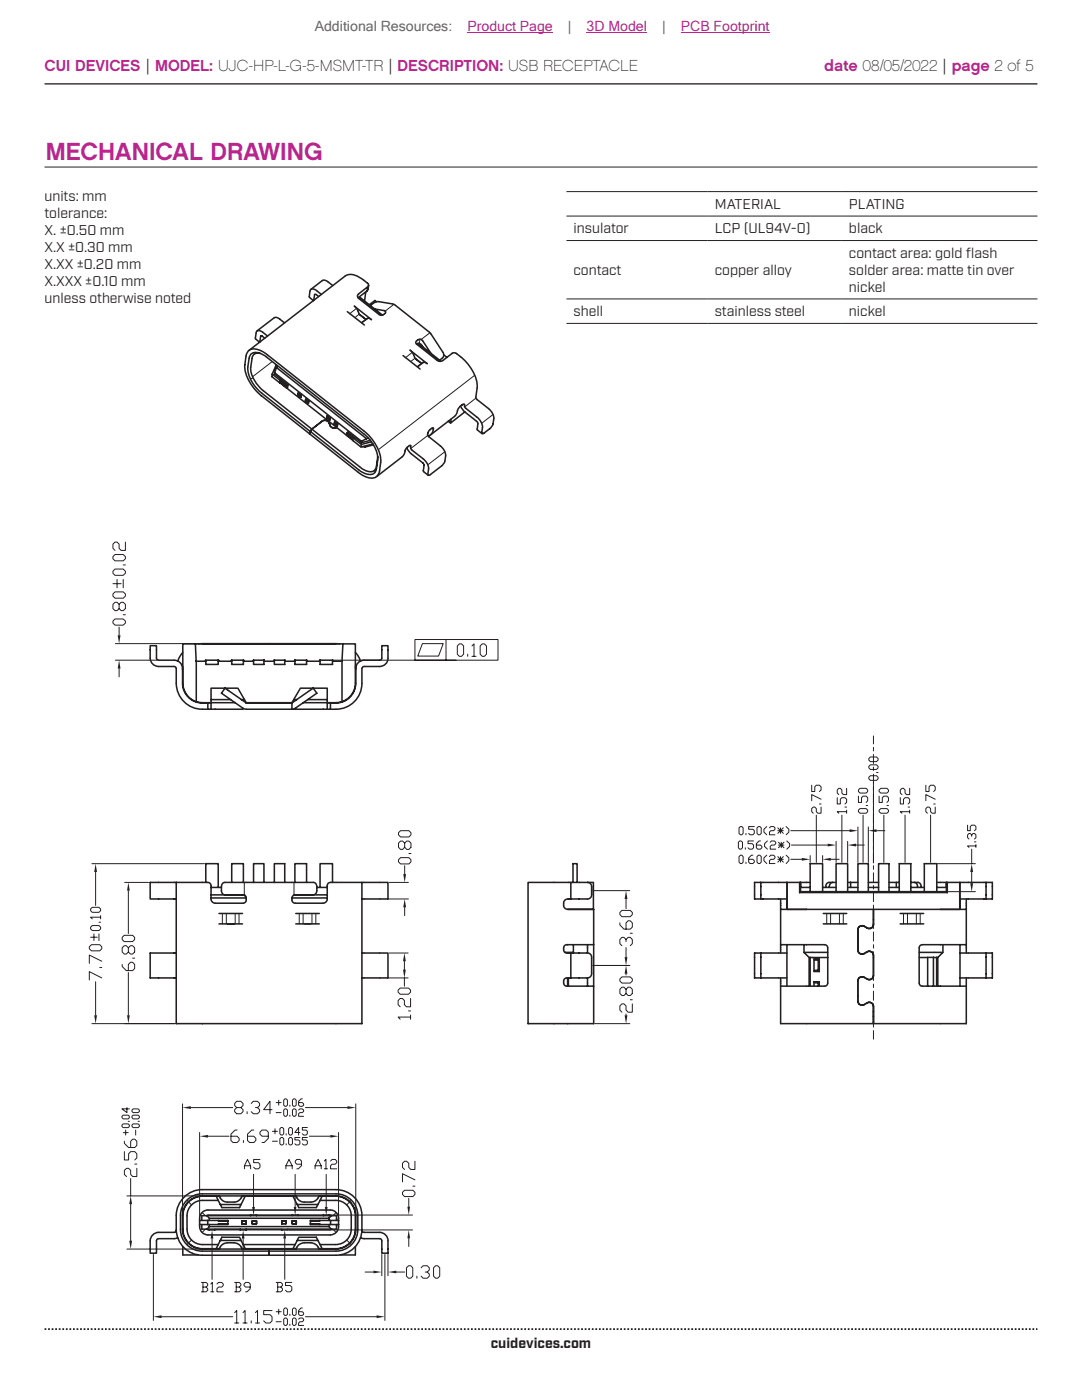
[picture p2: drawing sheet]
<svg xmlns="http://www.w3.org/2000/svg" width="216mm" height="279mm" viewBox="0 0 216 279" stroke-linecap="round" stroke-linejoin="round" font-family="sans-serif">
<path d="M8.9 16.7h198.1" fill="none" stroke="#231f20" stroke-width=".26"/>
<path d="M8.9 265.3h198.1" fill="none" stroke="#231f20" stroke-width=".35" stroke-dasharray=".4 .4 .4 .4 .4 .4" stroke-dashoffset=".7" stroke-linecap="butt"/>
<path d="M36.4 220.3v22M38.1 221h8.3M60.9 221h8.4M71 220.3v22" fill="none" stroke="#231f20" stroke-width=".2"/>
<g fill="#231f20">
<path d="M36.4 221l1.7-.2v.5z"/>
<path d="M69.3 220.8l1.7 .2-1.7 .3z"/>
</g>
<g fill="none" stroke="#231f20" stroke-width=".2">
<path d="M55.6 219.6v1M56.8 219.3h.3l.3 .3v1l-.3 .2h-.3l-.2-.2v-1zM58.6 219.3h.2l.3 .3v1l-.3 .2h-.2l-.2-.2v-1zM60.3 219.3h-.2l-.5 .5v.8l.2 .2h.5l.3-.2v-.3l-.3-.3h-.7M25.3 238.7h14.8M26.1 235.2v3.5M47.2 221l-.4-.4v-.4l.4-.4h.9l.4 .4v.4l-.4 .4h-.9l-.4 .5v.4l.4 .4h.9l.4-.4v-.4l-.4-.5M49.3 221.9v.4M50.1 220.2l.4-.4h.9l.4 .4v.4l-.4 .4h-.4M51.4 221l.4 .5v.4l-.4 .4h-.9l-.4-.4M54.3 221.5h-1.7l1.3-1.7v2.5M55.1 220h1"/>
<path d="M55.1 222h1M56.6 221.5l.2-.2h.3l.3 .2v1l-.3 .3h-.3l-.2-.3zM57.8 220.6v.2M57.8 222.5v.3M58.6 221.3h.2l.3 .2v1l-.3 .3h-.2l-.2-.3v-1zM59.6 221.5l.2-.2h.5l.3 .2v.3l-.3 .2h-.5l-.2 .3v.5h1M25.3 249.3h14.9M26.1 240.3v7.3"/>
</g>
<g fill="#231f20">
<path d="M25.8 247.6h.6l-.3 1.7z"/>
<path d="M26.1 238.7l.3 1.6h-.6z"/>
</g>
<g fill="none" stroke="#231f20" stroke-width=".2">
<path d="M118.3 177.7h7.4M124.9 179.4v1.9M118.3 192.7h7.4M124.9 189.1v1.9M24.3 224.5l.3-.2h1l.2 .2v.3l-.2 .2h-1l-.3-.2zM24.3 222.8l.3-.2h1l.2 .2v.2l-.2 .3h-1l-.3-.3zM24.6 226h1M24.8 229.8v1.7h.9v-1.2l.4-.5h.8l.4 .5v.8l-.4 .4M24.8 227.8v.4l.9 .8h1.2l.4-.4v-.8l-.4-.5h-.4l-.4 .5v1.2M25.1 225.5v1M25.3 221v1l-1-.7h1.5M25.6 223.8h.2"/>
<path d="M26.3 222.8l.3-.2h1l.2 .2v.2l-.2 .3h-1l-.3-.3zM26.6 224.3h1l.2 .2v.3l-.2 .2h-1l-.3-.2v-.3zM26.6 221.3h1l.2 .3v.2l-.2 .2h-1l-.3-.2v-.2zM26.9 232.3h.4M27.1 225.5v1M27.3 233.2v1.6h-.8l-.4-.4v-.8l-.4-.4h-.4l-.5 .4v.8l.5 .4M27.6 223.8h.2"/>
</g>
<g fill="#231f20">
<path d="M124.9 177.7l.3 1.7h-.6z"/>
<path d="M124.6 191h.6l-.3 1.7z"/>
</g>
<path d="M118.3 192.7h7.4M123.7 184.2v.4l.8 .8h1.3l.4-.4v-.8l-.4-.4h-.5l-.4 .4v1.2M124.1 181.7h1.7l.4 .4v.4l-.4 .4h-1.7l-.4-.4v-.4zM124.9 187.9v-.4l-.4-.4h-.4l-.4 .4v.8l.4 .4M124.9 187.5l.4-.4h.5l.4 .4v.8l-.4 .4M124.9 194.3v.3M125.8 186.3h.4M118.7 204.3h7M124.9 202.4v.2" fill="none" stroke="#231f20" stroke-width=".2"/>
<g fill="#231f20">
<path d="M124.9 192.7l.3 1.6h-.6z"/>
<path d="M124.6 202.6h.6l-.3 1.7z"/>
</g>
<path d="M24.9 176.1h4.7M25.6 177.7v8.6M25.6 194.1v8.5M124.1 195h1.7l.4 .4v.4l-.4 .4h-1.7l-.4-.4v-.4zM124.9 197.4l.4-.4h.5l.4 .4v.9l-.4 .4h-.5l-.4-.4v-.9l-.4-.4h-.4l-.4 .4v.9l.4 .4h.4l.4-.4M125.8 199.5h.4M24.9 204.3h10M126.2 200.3v1.7h-.9l-.4-.4v-.8l-.4-.5h-.4l-.4 .5v.8l.4 .4" fill="none" stroke="#231f20" stroke-width=".2"/>
<g fill="#231f20">
<path d="M25.4 202.6h.5l-.3 1.7z"/>
<path d="M25.6 176.1l.3 1.6h-.5z"/>
</g>
<path d="M24.4 192.5v.4l.8 .8h1.3l.4-.4v-.8l-.4-.5h-.5l-.4 .5v1.2M24.8 186.7h1.7l.4 .4v.4l-.4 .4h-1.7l-.4-.4v-.4zM25.6 189.1l.4-.4h.5l.4 .4v.9l-.4 .4h-.5l-.4-.4v-.9l-.4-.4h-.4l-.4 .4v.9l.4 .4h.4l.4-.4M26.5 191.2h.4M30.6 250.4v13.1M76.8 250.4v13.1M32.2 262.8h14.2M60.9 262.8h14.2" fill="none" stroke="#231f20" stroke-width=".2"/>
<g fill="#231f20">
<path d="M30.6 262.8l1.6-.3v.6z"/>
<path d="M75.1 262.5l1.7 .3-1.7 .3z"/>
</g>
<g fill="none" stroke="#231f20" stroke-width=".2">
<path d="M39.8 226v16.9M41.5 226.8h4.2M61.7 226.8h4.2M67.6 226v16.9M46.8 262l.4-.4v2.4M46.8 264h.8M48.5 262l.4-.4v2.4M48.5 264h.8M50.1 263.6v.4M51 262l.4-.4v2.4M51 264h.8M54.3 261.6h-1.7v.8h1.3l.4 .4v.8l-.4 .4h-.8l-.5-.4"/>
<path d="M55.1 261.8h1M55.1 263.8h1M55.6 261.3v1M56.8 261h.3l.3 .3v1l-.3 .2h-.3l-.2-.2v-1zM56.8 263h.3l.3 .3v1l-.3 .2h-.3l-.2-.2v-1zM57.8 262.3v.2M57.8 264.3v.2M58.6 261h.2l.3 .3v1l-.3 .2h-.2l-.2-.2v-1zM58.6 263h.2l.3 .3v1l-.3 .2h-.2l-.2-.2v-1zM59.6 263.3l.2-.3h.5l.3 .3v.2l-.3 .3h-.5l-.2 .2v.5h1M60.3 261h-.2l-.5 .6v.7l.2 .2h.5l.3-.2v-.3l-.3-.2h-.7"/>
</g>
<g fill="#231f20">
<path d="M39.8 226.8l1.7-.3v.5z"/>
<path d="M65.9 226.5l1.7 .3-1.7 .2z"/>
</g>
<g fill="none" stroke="#231f20" stroke-width=".2">
<path d="M18.3 172.4h22.5M19.1 174v6.7M19.1 195.9v6.7M18.3 204.3h16.6M47.3 225.5h-.4l-.8 .8v1.3l.4 .4h.8l.4-.4v-.4l-.4-.4h-1.2M48.6 227.6v.4M50.6 225.5h-.4l-.8 .8v1.3l.4 .4h.8l.5-.4v-.4l-.5-.4h-1.2M53.5 226.8h-1.2l-.4-.5v-.4l.4-.4h.8l.4 .4v1.3l-.8 .8h-.4M54.4 225.8h1M54.4 227.8h1M54.9 225.3v1M56.1 225h.3l.2 .3v1l-.2 .2h-.3l-.3-.2v-1z"/>
<path d="M56.1 227h.3l.2 .3v1l-.2 .2h-.3l-.3-.2v-1zM57.1 226.3v.2M57.1 228.3v.2M57.8 225h.3l.3 .3v1l-.3 .2h-.3l-.2-.2v-1zM57.8 227h.3l.3 .3v1l-.3 .2h-.3l-.2-.2v-1zM59.8 226h-1l.8-1v1.5M59.8 227h-1v.5h.8l.2 .3v.5l-.2 .2h-.5l-.3-.2M61.3 225h-1v.5h.8l.2 .3v.5l-.2 .2h-.5l-.3-.2M61.3 227h-1v.5h.8l.2 .3v.5l-.2 .2h-.5l-.3-.2"/>
</g>
<g fill="#231f20">
<path d="M18.8 202.6h.6l-.3 1.7z"/>
<path d="M19.1 172.4l.3 1.6h-.6z"/>
</g>
<g fill="none" stroke="#231f20" stroke-width=".2">
<path d="M66.3 131.8h24.7M82.8 127.6h16.6v4.2h-16.6zM84.3 128.5h4.1l-.9 2.4h-4.1zM89 127.6v4.2M91.3 128.9l.4-.4h.4l.4 .4v1.7l-.4 .4h-.4l-.4-.4zM93.3 130.6v.4M94.2 128.9l.4-.4v2.5M94.2 131h.8M96.2 128.5h.5l.4 .4v1.7l-.4 .4h-.5l-.4-.4v-1.7zM174.3 146.9v1.6M174.3 149.2v.7M174.3 150.6v1.8"/>
<path d="M174.3 153.1v.7M174.3 154.5v1.8M174.3 157v.7M174.3 158.5v1.8M157.8 171.5h2.2M161.7 170.8v1.3M164.1 170.8v1.3M165.8 171.5h1.6M174.3 161v.7M174.3 162.4v1.8M174.3 164.9v.7M174.3 166.3v1.8"/>
<path d="M174.3 168.9v.6M174.3 170.3v1.8M174.3 172.8v.7M174.3 174.2v1.8M174.3 176.7v.7M174.3 178.1v1.8M17.8 188.9l.5-.4h1.6l.4 .4v.5l-.4 .4h-1.6l-.5-.4zM18.1 185l.3-.3h1.3l.4 .3v.4l-.4 .3h-1.3l-.3-.3zM18.1 187h1.3M18.4 181.1h1.3l.4 .3v.3l-.4 .4h-1.3l-.3-.4v-.3zM18.7 186.4v1.3M19.7 186.4v1.3"/>
<path d="M19.7 184h.4M19.9 193.1h.4M20.1 183h-2l.3 .4M20.1 182.7v.7M20.3 195.2l-2.5-1.3v1.7M20.3 191.8l-2.5-1.2v1.7M174.3 180.6v.8M174.3 182v1.9M174.3 184.6v.7M174.3 186v1.8M174.3 188.5v.7M174.3 189.9v1.9"/>
<path d="M174.3 192.5v.7M174.3 193.9v1.8M174.3 196.4v.7M174.3 197.8v1.8M174.3 200.3v.7M174.3 201.8v1.8M174.3 204.3v.7M174.3 205.7v1.7"/>
</g>
<g fill="#231f20">
<path d="M164.1 171.5l1.7-.3v.6z"/>
<path d="M160 171.2l1.7 .3-1.7 .3z"/>
</g>
<g fill="none" stroke="#231f20" stroke-width=".2">
<path d="M147.7 170.7h.3l.3 .3v1.1l-.3 .2h-.3l-.2-.2v-1.1zM148.8 172.1v.2M150.2 170.7h-.3l-.5 .5v.9l.3 .2h.5l.3-.2v-.3l-.3-.3h-.8M151.3 170.7h.3l.3 .3v1.1l-.3 .2h-.3l-.2-.2v-1.1zM153 170.7l-.6 .5v.6l.6 .5M153.5 171l.3-.3h.6l.2 .3v.2l-.2 .3h-.6l-.3 .3v.5h1.1M155.2 171.5h1.1M155.2 171l1.1 1.1M155.7 171v1.1M156.3 171l-1.1 1.1M156.9 170.7l.5 .5v.6l-.5 .5M157.9 168.6h7.3"/>
<path d="M166.8 167.9v4.2M169.1 167.9v4.2M170.8 168.6h1.7"/>
</g>
<g fill="#231f20">
<path d="M169.1 168.6l1.7-.2v.5z"/>
<path d="M165.2 168.4l1.6 .2-1.6 .3z"/>
</g>
<g fill="none" stroke="#231f20" stroke-width=".2">
<path d="M147.3 168.1l.3-.3h.3l.3 .3v1.1l-.3 .3h-.3l-.3-.3zM148.7 169.2v.3M150.4 167.8h-1.1v.6h.8l.3 .2v.6l-.3 .3h-.6l-.2-.3M151.7 167.8h-.2l-.6 .6v.8l.3 .3h.5l.3-.3v-.3l-.3-.3h-.8M153.1 167.8l-.5 .6v.5l.5 .6M153.7 168.1l.2-.3h.6l.3 .3v.3l-.3 .2h-.6l-.2 .3v.6h1.1M155.3 168.6h1.1M155.3 168.1l1.1 1.1M155.9 168.1v1.1M156.4 168.1l-1.1 1.1M157 167.8l.6 .6v.5l-.6 .6M187.2 177.9h7.4"/>
<path d="M187.2 172.4h7.4M193.9 169.5v2.9M193.9 174v2.3"/>
</g>
<g fill="#231f20">
<path d="M193.6 176.3h.6l-.3 1.6z"/>
<path d="M193.9 172.4l.3 1.6h-.6z"/>
</g>
<path d="M23 131.8h8.4M23 128.5h17.1M23.8 125.1v1.7M23.8 133.4v1.7M193.1 164.7v1.1h.5v-.8l.3-.3h.6l.2 .3v.5l-.2 .3M193.9 166.9v-.3l-.3-.3h-.2l-.3 .3v.6l.3 .2M193.9 166.6l.3-.3h.3l.2 .3v.6l-.2 .2M194.5 168h.2M194.7 168.8h-1.6l.3 .3M194.7 168.5v.6" fill="none" stroke="#231f20" stroke-width=".2"/>
<g fill="#231f20">
<path d="M23.8 131.8l.2 1.6h-.5z"/>
<path d="M23.5 126.8h.5l-.2 1.7z"/>
</g>
<path d="M22.5 116.5h1.7M22.9 118.1h1.7l.4 .4v.5l-.4 .4h-1.7l-.4-.4v-.5zM22.9 113.6h1.7l.4 .4v.4l-.4 .4h-1.7l-.4-.4v-.4zM22.9 110.7h1.7l.4 .4v.4l-.4 .4h-1.7l-.4-.4v-.4zM23.4 115.6v1.7M24.6 115.6v1.7M24.6 112.7h.4M25 108.2v1.6h-.8l-.4-.4v-.8l-.4-.4h-.5l-.4 .4v.8l.4 .4M22.5 123.9l.4-.4h1.7l.4 .4v.5l-.4 .4h-1.7l-.4-.4zM23.8 120.6l.4-.4h.4l.4 .4v.9l-.4 .4h-.4l-.4-.4v-.9l-.4-.4h-.5l-.4 .4v.9l.4 .4h.5l.4-.4M24.6 122.7h.4" fill="none" stroke="#231f20" stroke-width=".2"/>
<path d="M42.3 245.5l.3 1.7h-.6z" fill="#231f20"/>
<path d="M40.2 255.9h.9l.3 .3v.4l-.3 .3M40.5 256.9h.6l.3 .3v.3l-.3 .3h-.9M40.5 255.9v1.9M42.1 256.2l.3-.3v1.9M42.1 257.8h.6M42.3 247.2v8.1M43.3 256.2l.3-.3h.6l.3 .3v.4l-.3 .3h-.6l-.3 .3v.6h1.2" fill="none" stroke="#231f20" stroke-width=".2"/>
<path d="M48.5 245.5l.3 1.7h-.6z" fill="#231f20"/>
<path d="M46.8 255.9h.9l.4 .3v.4l-.4 .3M47.1 256.9h.6l.4 .3v.3l-.4 .3h-.9M47.1 255.9v1.9M48.5 247.2v8.1M49.9 256.9h-.9l-.3-.3v-.4l.3-.3h.6l.3 .3v1l-.6 .6h-.3" fill="none" stroke="#231f20" stroke-width=".2"/>
<path d="M56.8 245.5l.3 1.7h-.6z" fill="#231f20"/>
<path d="M55.1 255.9h.9l.4 .3v.4l-.4 .3M55.4 256.9h.6l.4 .3v.3l-.4 .3h-.9M55.4 255.9v1.9M56.8 247.2v8.1M58.2 255.9h-1.2v.7h.9l.3 .3v.6l-.3 .3h-.6l-.3-.3" fill="none" stroke="#231f20" stroke-width=".2"/>
<path d="M50.3 240.9h.6l-.3 1.6z" fill="#231f20"/>
<path d="M48.8 233.3v-.6l.6-1.3 .6 1.3v.6M48.8 232.7h1.2M50.6 234.4v6.5M51.9 231.4h-1.3v.6h1l.3 .3v.7l-.3 .3h-.6l-.4-.3" fill="none" stroke="#231f20" stroke-width=".2"/>
<path d="M58.6 240.9h.5l-.2 1.6z" fill="#231f20"/>
<path d="M57 233.3v-.6l.7-1.3 .6 1.3v.6M57 232.7h1.3M58.9 234.4v6.5M60.1 232.3h-.9l-.3-.3v-.3l.3-.3h.6l.3 .3v1l-.6 .6h-.3" fill="none" stroke="#231f20" stroke-width=".2"/>
<path d="M64.8 240.9h.6l-.3 1.6z" fill="#231f20"/>
<path d="M157.8 165.8h11.7M171.2 165v7.1M173.3 165v7.1M174.9 165.8h1.7M62.9 233.3v-.6l.6-1.3 .6 1.3v.6M62.9 232.7h1.2M64.7 231.7l.3-.3v1.9M64.7 233.3h.6M65.1 234.4v6.5M66 231.7l.3-.3h.6l.3 .3v.3l-.3 .3h-.6l-.3 .4v.6h1.2" fill="none" stroke="#231f20" stroke-width=".2"/>
<g fill="#231f20">
<path d="M173.3 165.8l1.6-.3v.6z"/>
<path d="M169.5 165.5l1.7 .3-1.7 .3z"/>
</g>
<g fill="none" stroke="#231f20" stroke-width=".2">
<path d="M50.5 75.4l-.5 .2M54.3 72.2l-3.9 3M71.1 61.5l-1.4 1.1M71.7 62.7l-.9 .7M73 63.7l-.9 .7M73.5 63.5l-1.3 1M78.6 60.7l-1.7 1.4M82.3 70.3l-1.4 1.1M82.8 71.5l-.9 .7M83.8 67.7l-.1 .8M84.1 72.5l-.9 .7M84.6 72.3l-1.3 1"/>
<path d="M85.8 66.4l-1.7 1.3M94.7 74.9l-19.2 14.8M95 79.4l-2.3 1.8M74.8 93.8v.5M85.4 86.9l-3.4 2.6M88.8 90.2l-3.4 2.6M98.4 82.7l-2.3 1.8M162 156.7v1.3h.6v-1l.3-.3h.6l.3 .3v.7l-.3 .3M163.8 159.5l-1.8-.9v1.2M167.1 159.2v1.3h.6v-1l.3-.3h.6l.3 .3v.6l-.3 .4M168.9 157.3v1.3h-.6l-.3-.3v-.6l-.3-.4h-.3l-.3 .4v.6l.3 .3M171.3 158.9v1.2h.6v-.9l.3-.3h.6l.3 .3v.6l-.3 .3"/>
<path d="M171.6 157.3h1.2l.3 .4v.3l-.3 .3h-1.2l-.3-.3v-.3zM173.7 154.8h1.2l.3 .3v.3l-.3 .3h-1.2l-.3-.3v-.3zM173.7 152.6h1.2l.3 .3v.4l-.3 .3h-1.2l-.3-.3v-.4zM173.7 151.1h1.2l.3 .3v.3l-.3 .3h-1.2l-.3-.3v-.3zM174.3 156.1v16.1M174.9 154.2h.3M175.4 157.7l.3-.4h1.3l.3 .4v.3l-.3 .3h-1.3l-.3-.3zM175.4 158.9v1.2h.7v-.9l.3-.3h.6l.3 .3v.6l-.3 .3M179.6 159.2v1.3h.7v-1l.3-.3h.6l.3 .3v.6l-.3 .4M181.5 157.3v1.3h-.6l-.3-.3v-.6l-.3-.4h-.3l-.4 .4v.6l.4 .3M184.7 156.7v1.3h.7v-1l.3-.3h.6l.3 .3v.7l-.3 .3M186.6 159.5l-1.9-.9v1.2"/>
<path d="M48.7 176.1v2.5M58.7 176.1v2.5M77.7 179.4h3.8M77.7 176.1h3.8M80.7 172.8v1.6M147.5 165.2l.2-.2h.3l.3 .2v1.1l-.3 .3h-.3l-.2-.3zM148.8 166.3v.3M150.5 165h-1.1v.5h.8l.3 .3v.5l-.3 .3h-.5l-.3-.3M151.1 165.2l.2-.2h.3l.3 .2v1.1l-.3 .3h-.3l-.2-.3zM153 165l-.6 .5v.6l.6 .5M153.5 165.2l.3-.2h.6l.2 .2v.3l-.2 .3h-.6l-.3 .3v.5h1.1M155.2 165.8h1.1"/>
<path d="M155.2 165.2l1.1 1.1M155.7 165.2v1.1M156.3 165.2l-1.1 1.1M156.9 165l.5 .5v.6l-.5 .5M162.9 162.7v9.4M163.5 160.5h.3M163.8 161.1v1.2h-.6l-.3-.3v-.6l-.3-.3h-.3l-.3 .3v.6l.3 .3M168 162.7v9.4M168.6 161.1h.3M168.9 162h-1.8l.3 .3M168.9 161.7v.6M171.3 161.7l.3-.3h1.2l.3 .3v.3l-.3 .3h-1.2l-.3-.3z"/>
<path d="M172.2 162.7v9.4M172.8 160.8h.3M175.4 161.7l.3-.3h1.3l.3 .3v.3l-.3 .3h-1.3l-.3-.3zM176.4 162.7v9.4M177 160.8h.3M180.6 162.7v9.4M181.2 161.1h.3M181.5 162h-1.9l.4 .3M181.5 161.7v.6M185.7 162.7v9.4M186.3 160.5h.3M186.6 161.1v1.2h-.6l-.3-.3v-.6l-.3-.3h-.4l-.3 .3v.6l.3 .3"/>
<path d="M44.4 182.3v2.1M45.2 182.3v2.1M46.9 182.3v2.1M47.7 182.3v2.1M59.7 182.3v2.1M60.5 182.3v2.1M62.2 182.3v2.1M63 182.3v2.1M80.7 181.1v1.6M165 182.3v2.1M165.7 182.3v2.1M167.5 182.3v2.1"/>
<path d="M168.3 182.3v2.1M171.2 198.9h.1M180.3 182.3v2.1M181.1 182.3v2.1M182.8 182.3v2.1M183.6 182.3v2.1M37.3 239.5l.3 .3M37.6 239.9l.6 .6M69.8 239.9l-.6 .6M70.1 239.5l-.3 .3M37.6 248.1l-.3 .3M38.2 247.5l-.6 .5"/>
<path d="M40.3 242l.7 .6M41 245.3l-.7 .7M66.4 245.3l.7 .7M67.1 242l-.7 .6M69.2 247.5l.6 .5M69.8 248.1l.3 .3"/>
</g>
<g fill="none" stroke="#231f20" stroke-width=".31">
<path d="M63.6 59.2l-.8-.5-.2 1.2M64.1 58.8a2.09 2.09 0 0 0-2.1-1l-.3 1.4 .8 .8M66.4 57l-1.1-.9-.9-.2-2.3 1.8M73 58.3l-.3 1.8M73.3 58l-1.8 1.4M73.4 57.2l-1.8 1.5a.53 .53 0 0 0 0 .9l4 3.2a.78 .78 0 0 0 .9 0 .78 .78 0 0 0 .4-.7l-2.1-.4M73.4 57.2a.41 .41 0 0 0-.1-.7l-1.2-.9a2.98 2.98 0 0 0-3.2-.5l-19.2 14.8M73.4 57.2l-.1 .8M73.6 57l-.3 1M51.9 70.5a1.19 1.19 0 0 0-1.6 1.1 5.8 5.8 0 0 0 2.2 6.4l19.4 15.3a2.9 2.9 0 0 0 2.6 .7 3.7 3.7 0 0 0 .9-2.9M52.8 67.5l-.5-.4-.3-.1-.1 1.2M53.4 67.1a2.75 2.75 0 0 0-1.9-1.1l-.3 .1-.1 .3-.1 1.2 .8 .7"/>
<path d="M54.3 74.7l-.1 .5 1.7 1.1M54.8 74.4l17.3 13.7M55.1 72.8l-.8 1.9 1.6 1.2M55.2 73.3l-.4 1.4 2.7 2.1M55.2 73.3l17.9 14.2M55.3 73l-.1 .3M55.8 76.4l1.4 1 .2-.1 .1-.5M55.9 76.4l14.6 11.5M55.9 75.9l.1-.1-.1 .2M55.9 75.9v.1M55.9 76l1.3 1M56 75.8l1.3 1.1"/>
<path d="M56.8 64.4l-1.2-.9-.8-.1-3.5 2.6M57.2 77v.4M57.3 76.9l-.1 .1M57.5 76.8l-.2 .1M59.5 78.5l-.1 .3 .7 .5M59.5 78.5l.6 .5v.3M69.3 62.2l3.4 2.7M70.7 61.1l3.4 2.7-.2-.1a.69 .69 0 0 0-.9 0l-.2-.1a2.14 2.14 0 0 1-1.4-1.5zM73.9 61l.8-.6 .6-.2 3.1 .5 .4 .1 6.9 5.5 2.7 4a.87 .87 0 0 1-.1 1.1l-.6 .5M75.1 60.2l-.3-.2-1.1 .8M76.3 62.9l-4.4-3.5h-.3l4.5 3.5M80.4 71l3.4 2.7"/>
<path d="M81.8 69.9l3.4 2.7a.98 .98 0 0 0-1.1-.2l-1.2-.9-.6-1.2zM83.2 68.7l-.2-.1a.74 .74 0 0 1 .5-.8 .74 .74 0 0 1 .8 .2l1.7 2.5M83.2 68.7l4 3.2a1 1 0 0 0 1.2 0l1.8-1.4 .4-.1a8.9 8.9 0 0 1 4.6 6.3v.7M83.3 68.6l-.2 .1M83.3 68.6a.8 .8 0 0 1 1.1 .6M83.3 68.6l4.4 3.5M83.4 68.7l.5 .2 4.1 3.2M83.4 68.6h-.1M88.5 70.8l.7 .5M95.2 79.7l2.3 1.8a2.64 2.64 0 0 1 .2 4l-1.2 1h-.3a2.84 2.84 0 0 0-1-3.2M95.2 77.4l-.3 1.9 .3 .4M60.9 80l.1-.3 .6 .4"/>
<path d="M60.9 80l.6 .5 .1-.4M61.8 86.6h.1M61.9 86.1l-.1 .5 9.7 7.7a3.5 3.5 0 0 0 3.6 .9 4.6 4.6 0 0 0 .9-3.7 9 9 0 0 0-3.3-5.4l-19.4-15.3a3.5 3.5 0 0 0-3.5-.9 4.9 4.9 0 0 0-.8 4.4 9.5 9.5 0 0 0 3.2 4.7l9.6 7.6M61.9 86.1l9.7 7.7a2.96 2.96 0 0 0 3 .7 4.8 4.8 0 0 0 .6-4.2 7.6 7.6 0 0 0-2.6-3.7l-19.4-15.3a2.93 2.93 0 0 0-3-.8 4.6 4.6 0 0 0-.6 4.2 7.8 7.8 0 0 0 2.6 3.8l9.7 7.6-.1 .5M64.3 84.1a.95 .95 0 0 1 1.4 .3M64.3 84.1a.93 .93 0 0 1 1.4 .3M64.3 84.1l-2.1 1.5-.3 .5M65.2 83.4l.6 .4 .1-.3M65.2 83.4l.1-.4 .6 .5M65.7 84.4a1.04 1.04 0 0 0 1.5 .9M66.8 84.2l.6 .5-.1 .3-.6-.4zM69.3 86.3l-.1 .2"/>
<path d="M70.6 87.5l1.5 1.2 2-.5M70.6 87.5l-.1 .1-1.3-1.1-.1 .3 2.9 2.4M70.6 87.5v-.1l-1.3-1.1 .1-.1 2.7 2.1M72.1 88.1v.2M73.1 87.5l-1 .6M73.5 87.4l-.4 .1M73.9 87.9l-1.8 .4M74.4 88.6l-2.4 .6 .1-.5M74.5 88.8l-1.6 .4h-.6M81.2 89.4l.6 .9 2.7 2.2 .1 .4-.1 1.2 .9 .7M85.4 87a1.42 1.42 0 0 0 1-1.6 1.33 1.33 0 0 0-.9 1.6l2.4 2a2.62 2.62 0 0 1 .2 4l-2.4 1.8h-.3a3.3 3.3 0 0 0-.3-2.5l-.6-.7-2.3-1.8-.3-.4v-.5a1.51 1.51 0 0 0-1.2 1.6l-.5 .7-5.1 3.9M89.4 84.1l.5 .3"/>
<path d="M91.9 81l.7 1 2.6 2.2 .2 .3-.2 1.3 1 .7M92.7 82.2l-2.8 2.2 .1-.8M95.2 83.3l-2.4-1.9-.1-.7a1.85 1.85 0 0 0-1.5 1.7l-.5 .7-4.8 3.7M36.5 130.2l-1 1.7M36.5 132.9l-.1 .7M39 128.5h-2.5v7.8a4 4 0 0 0 2.7 3.7M39 128.5h29.4l-.2 3.4v8.1M39 128.5l.1 3.4M39.1 131.9l.1 .1M39.2 132h1.9M39.2 132v8M39.5 128.5h28.3"/>
<path d="M41.1 131.8h2.4v.8h-2.4zM41.1 131.8l-.1 .2M42.1 139.6h3.9M43.5 131.8l.1 .2M43.5 132h2.7M46.2 131.8v.2M46.2 131.8v.8h2.4v-.8M46.2 131.8h2.4v.2M48.2 139.6h.6M48.6 132h2M50.6 131.8v.8h2.1v-.8M50.6 131.8l-.1 .2"/>
<path d="M50.6 131.8h2.1v.2M52.7 132h2M53.7 128.5h.1M54.7 131.8h2.1v.8h-2.1zM54.7 131.8v.2M56.8 131.8l.1 .2M56.8 132h2M58.6 139.6h.6M58.8 131.8h2.4v.8h-2.4zM58.8 131.8v.2M61.2 131.8v.2M61.2 132h2.7"/>
<path d="M61.4 139.6h3.9M62.5 137.3h-2.6l-1.6 2.9h-9.2l-1.6-2.9h-5.4v2.9h-1.7l-1.2-.2M62.5 137.3h2.8v2.9h1.7l1.2-.2M62.5 137.3l-4.2 3M62.5 137.3l.7 1-4.6 3.2h-.3v-1.2M63.9 131.8l-.1 .2M63.9 131.8h2.4v.8h-2.4zM66.3 131.8l.1 .2M66.3 132h1.9M68.4 128.5h2.5v7.8a3.9 3.9 0 0 1-2.7 3.7M70.9 130.2l1 1.7M70.9 132.9l.1 .7"/>
<path d="M41.5 140.3v1.2M42.1 140.2h4.8M48.5 141.5h-8.1a5.2 5.2 0 0 1-5.2-5.1v-3l-.2-.3-3.4-.1a1.69 1.69 0 0 1-1.6-1.7v-2.4h1.2v2.4l.2 .4 3.4 .1a1.66 1.66 0 0 1 1.6 1.6v3a3.9 3.9 0 0 0 4 3.9h1.7v1.2M49.1 140.3v.1M58.3 140.3h-9.2l-4.2-3-.7 1 4.2 3 .7 .2h17.9a5.2 5.2 0 0 0 5.2-5.1v-3l.2-.3 3.4-.1a1.64 1.64 0 0 0 1.6-1.7v-2.4h-1.2v2.4l-.2 .4-3.3 .1a1.66 1.66 0 0 0-1.7 1.6v3a3.9 3.9 0 0 1-4 3.9h-1.7v1.2M60.5 140.2h4.8M65.9 140.3v1.2M35.2 176.1v28.2h37v-28.2h-6.3a.61 .61 0 0 0-.6 .6v2.7a.85 .85 0 0 1-.8 .9h-5.6a.76 .76 0 0 1-.6-1.1M41.1 176.1v-3.7h2.4v4.7M42.1 178.6h6.4a.86 .86 0 0 1 .7 .8 .86 .86 0 0 1-.7 .9l-5.8-.1a.84 .84 0 0 1-.6-.8v-2.7a.66 .66 0 0 0-.6-.6h-11.5v3.3h5.2M42.1 177.1h2.1M44.9 178.6a.8 .8 0 0 1-.7-.9 1.43 1.43 0 0 1 .4-1.5l17.9-.1a.76 .76 0 0 1 .7 .8 1.45 1.45 0 0 1-.4 1.6l-.3 .1"/>
<path d="M46.2 176.1v-3.7h2.4v3.7M48.6 178.6h.2l.3 .6h-7M50.6 176.1v-3.7h2.1v3.7M54.7 176.1v-3.7h2.1v3.7M58.3 179.2h7M58.6 178.6h.2M58.8 176.1v-3.7h2.4v3.7M63.2 177.1h2.1M65.3 178.6h-6.4a.66 .66 0 0 0-.6 .6M66.3 176.1v-3.7h-2.4v4.7M72.2 176.1h5.2v3.3h-5.2M113.9 176.1h-8.5v28.2h13.1v-7.5h-5.2a.83 .83 0 0 1-.9-.7 .83 .83 0 0 1 .7-.9h4.1"/>
<path d="M114.3 176.1v-3.7h.9v3.7M117.2 176.1h1.2v5.4M117.2 176.1h-3.3v3.3M117.2 176.1a.81 .81 0 0 1 .9 .8v1.7a.81 .81 0 0 1-.9 .8h-3.9a1.06 1.06 0 0 0-.9 1 1.06 1.06 0 0 0 .9 1.1h5.2v15.3M151.8 176.1v3.3M155.8 179.4v10.8M157 176.1v5.4M157.1 176.1h-6.5v3.3h6.4M159.6 176.1h-2.5v5.4M159.6 178.1h29.4M159.7 177.9v-1.8h-.1v2M159.7 177.9v.1"/>
<path d="M161.6 177.9h-1.9l-.1 .2M161.6 177.9h27.2M161.6 177.9h.1M161.7 177.9v-5.5h2.4v5.5M161.7 176.1h-2v1h2M164.1 177.1h2.7M164.1 177.9h.1M166.2 176.1a.82 .82 0 0 0-.7 1M166.8 177.9h.1M166.8 178v-5.6h2.3v5.6M166.8 176.1h-1.4a.79 .79 0 0 0-.6 1M169.1 176.1h2.1"/>
<path d="M169.1 177.1h2.1M169.1 177.9h.1M169.7 176.1v1M171.1 177.9h.1M171.2 178v-5.6h2.1v5.6M173.3 176.1h2M173.3 177.1h2M175.3 177.9h.1M175.3 178v-5.6h2.1v5.6M177.4 176.1h2M177.4 177.1h2M178.8 176.1v1"/>
<path d="M179.4 177.9h.1M179.4 177.9v-5.5h2.3v5.5M181.7 176.1h1.4a.79 .79 0 0 1 .7 1M181.7 177.1h2.7M182.4 176.1a.79 .79 0 0 1 .7 1M184.4 177.9h.1M184.4 178v-5.6h2.5v5.6M186.9 176.1h1.9v1h-1.9M187 177.9h.1M188.8 177.9v-1.8h.2v2M188.8 177.9l.2 .2M188.8 177.9v.1"/>
<path d="M189 176.1h2.5v5.4M191.5 176.1h.1M191.6 179.4v2.1M191.6 176.1h6.4v3.3h-6.4zM192.8 179.4v10.8M196.8 176.1v3.3M35.2 190.2h-5.2v5h5.2M43.7 184.4h4.7M43.7 182.3h4.7M59 184.4h4.7M59 182.3h4.7M72.2 190.2h5.2v5h-5.2"/>
<path d="M112.7 190.1h.1M112.7 190.1h1.7l-.1 .1M113.3 195.2v1.6M113.4 195.2v1.6M114.4 188.5v1.6M117.2 190.2h-3.3v5M117.2 188.5v1.7M117.2 195.2v1.6M117.2 190.2a.81 .81 0 0 1 .9 .8v3.3a.85 .85 0 0 1-.9 .9M118.5 188.5h-5.4a.86 .86 0 0 0-.7 .9 .86 .86 0 0 0 .7 .8h.8M150.6 190.2h6.4v5h-6.4zM151.8 190.2v5"/>
<path d="M155.8 195.2v9.1h18.5v-3.4a.84 .84 0 0 0-1.3-.8M155.8 188.5h8.8a.61 .61 0 0 1 .6 .6v7.1a.61 .61 0 0 1-.6 .6h-8.8M155.8 181.5h37M157 188.5v1.7M157 195.2v1.6M160.4 188.5v1.6M160.4 190.1l1.1 1h.2M161.5 191.1v5.7M162.4 193.7h.9M162.4 191.6h.9M162.4 196.1h.9M163.3 196.1l.2-.2v.9"/>
<path d="M163.3 191.6l.2-.2v2.5M163.3 191.6v2.1M163.3 196.1v.7M163.3 193.7l.2 .2M163.5 195.9h-1.1v.9M163.5 191.4h-1.1v2.5h1.1M164.3 184.4h4.7M164.3 182.3h4.7M165.2 190.1h-4.8M165.2 191.1h-3.5v5.7M171.2 189.6l.1 .4 .4 .4 .7-.1M171.2 195.8v4a.8 .8 0 0 0 1.2 .7l.6-.4"/>
<path d="M171.2 185.6v4a.82 .82 0 0 0 1.2 .7M171.3 185.2h.1M171.3 190.1h.1M171.8 194.9v.1M172.4 195l.6 .4M172.4 195h-.7l-.4 .3-.1 .5M172.4 184.8h-.7l-.4 .3-.1 .5M172.4 184.8a.83 .83 0 0 0-1.2 .8M172.4 195a.83 .83 0 0 0-1.2 .8M172.4 184.8l.7 .4M172.8 190.1h.1M173 190l-.6 .3"/>
<path d="M173 190a.84 .84 0 0 1 1.3 .7M173.1 189.9a.83 .83 0 0 1 1.2 .8M174 190.1h.1M174.3 190.7v4M174.3 181.5v3M174.3 194.7a.84 .84 0 0 1-1.3 .7M174.3 184.5a.84 .84 0 0 1-1.3 .7M174.3 184.5a.8 .8 0 0 1-1.2 .7M174.3 194.7l-.3 .6a.77 .77 0 0 1-.9 .1M179.6 184.4h4.7M179.6 182.3h4.7M183.4 191.1h1.6"/>
<path d="M183.4 190.1h4.7l-1 1M185.1 196.8v-5.7h1.2v5.7M186.3 191.1h.6v5.7M186.9 191.1h.2M187.1 191.1v5.7M188.1 188.5v1.6M191.6 190.2h6.4v5h-6.4zM191.6 188.5v1.7M191.6 195.2v1.6M192.8 195.2v9.1h-18.5v-3.7l-.5-.5h-.7M192.8 188.5h-8.8a.61 .61 0 0 0-.6 .6v7.1a.61 .61 0 0 0 .6 .6h8.8M196.8 190.2v5"/>
<path d="M36.7 238.9a5.1 5.1 0 0 1 3.7-1.5h26.6a5.2 5.2 0 0 1 5.2 5.2 8 8 0 0 1-1 5.8 5.2 5.2 0 0 1-4.2 2.1h-26.6a5.2 5.2 0 0 1-5.2-5.2 7.7 7.7 0 0 1 1-5.7zM37.6 239.8a3.9 3.9 0 0 1 2.8-1.1h26.6a3.9 3.9 0 0 1 4 3.9 6.8 6.8 0 0 1-.7 4.9 3.9 3.9 0 0 1-3.3 1.8h-26.6a4 4 0 0 1-4-4v-2.7a3.9 3.9 0 0 1 1.2-2.8zM43.1 238.7l1.2 2.3h3.5l1.1-2.3M43.5 239.6h-3.1a3.1 3.1 0 0 0-3.1 3.1v2.6a3.1 3.1 0 0 0 3.1 3.1h3.1M43.7 238.7a1.88 1.88 0 0 0 1.7 1.2 2.43 2.43 0 0 0 2.7-.8l.3-.4M43.7 238.7h-3.3a4 4 0 0 0-3.9 4v3.3M48.3 238.7h10.8M49.1 238.7h.1M58.3 238.7h.1M58.5 238.7l1.1 2.3h3.5l1.2-2.3M59 238.7a1.88 1.88 0 0 0 1.7 1.2 2.5 2.5 0 0 0 2.7-.8l.3-.4M63.7 238.7h3.3a3.9 3.9 0 0 1 3.9 4v3.3"/>
<path d="M63.9 239.6h3.1a3.1 3.1 0 0 1 3.1 3.1v2.6a3.1 3.1 0 0 1-3.1 3.1h-3.1M35.2 245.5l-.2 .4h-.2h-3.2a1.73 1.73 0 0 0-1.6 1.7v2.5h1.2v-2.5l.2-.3 3.4-.1 .7-.2M36.5 248.8v1.7h3M36.5 245.3a3.9 3.9 0 0 0 3.9 3.9h3.3M39.8 244.4h1.6M39.8 243.6h5.7v.6M40.3 243.6v-1h26.8v1M40.3 244.4v.9M40.3 242l.8-.5h.4h24.4a1.64 1.64 0 0 1 1.7 1.6 2.93 2.93 0 0 1-.5 2.9l-.8 .4-.4 .1h-24.4a1.68 1.68 0 0 1-1.7-1.7 2.98 2.98 0 0 1 .5-2.8zM41.2 245.3l.5 .1M41.3 245.3h24.8M41.3 242.6l.5 .5v.5"/>
<path d="M41.4 243.6v.8M41.7 245.3v.2h1.2v-.2M41.8 244.4v.4M41.8 244.8l-.5 .5h-1M41.8 243.1h23.9M41.8 244.8h23.9M43 245.4h5M43.1 249.2l1.2-2.3h3.5l.7 1.5h10.4l.7-1.5h3.5l1.2 2.3M43.6 243.6v.1h1.9M43.7 249.3a1.89 1.89 0 0 1 1.7-1.3 2.4 2.4 0 0 1 3 1.3M44 240.4h4.1M44 247.6h4.1"/>
<path d="M45.5 244.2l-4.1 .2M45.5 244.2v.2h-1.9M48 245.3v.2h1.1v-.2M48.3 243.7h.8v.5h-.8zM48.3 249.2h10.8M48.5 248.4l.4 .8M49.2 245.4h7M50 242.6v-.1h1.2v.1M50 242.5l-8.8 .1M50.3 243.7h.9v.5h-.9zM51.2 242.5h7.1M53.7 249.3v.4"/>
<path d="M53.7 249.7h13.3a4.4 4.4 0 0 0 4.4-4.4 7.5 7.5 0 0 0-.6-4.9 4.3 4.3 0 0 0-3.8-2.1h-26.6a4.3 4.3 0 0 0-4.4 4.3 7.5 7.5 0 0 0 .6 4.9 4.4 4.4 0 0 0 3.8 2.2h13.3v.8M53.7 249.3v1.2M56.2 245.3v.2h1.2v-.2M57 243.7v.5h-.8M57 243.7h-.8v.5M58.3 243.7v.5h.8M58.3 243.7h.8v.5M58.3 242.6v-.1h1.2v.1M58.9 248.4l-.4 .8M59 249.3a1.89 1.89 0 0 1 1.7-1.3 2.91 2.91 0 0 1 2.5 .5l.5 .8M59.3 240.4h4.1M59.3 247.6h4.1"/>
<path d="M59.5 242.5h5M61.9 244.2h1.9v.2M61.9 244.2v.2h4.1M63.8 243.6v.1h-1.9v.5M64.5 242.6v-.1h1.2v.1M65.7 243.1v.5M65.7 244.4v.4M65.7 244.8l.4 .5h1M65.7 243v.6M65.7 242.5l.5 .1M66 243.6v.8h1.6M66.1 242.6l-.4 .5"/>
<path d="M66.2 245.3l-8.8 .1M67.1 244.4v.9M67.6 243.6h-5.7v.1M70.9 248.8v1.7h-3.1M70.9 245.3a3.9 3.9 0 0 1-3.9 3.9h-3.3M72.2 245.5l.2 .4h.3h3.1a1.68 1.68 0 0 1 1.6 1.7v2.5h-1.2v-2.5l-.2-.3-3.3-.1-.8-.2"/>
</g>
<g fill="#231f20">
<path d="M80.7 179.4l.3 1.7h-.5z"/>
<path d="M80.5 174.4h.5l-.3 1.7z"/>
</g>
<path d="M79.9 171.2h1.7l.4 .4v.4l-.4 .4h-1.7l-.4-.4v-.4zM79.9 165.8h1.7l.4 .4v.4l-.4 .4h-1.7l-.4-.4v-.4zM80.7 168.3l.5-.4h.4l.4 .4v.8l-.4 .4h-.4l-.5-.4v-.8l-.4-.4h-.4l-.4 .4v.8l.4 .4h.4l.4-.4M81.6 170.3h.4M77.7 190.2h3.7M77.7 195.2h3.7M80.7 191.8v1.7M80.7 195.2v1.6" fill="none" stroke="#231f20" stroke-width=".2"/>
<g fill="#231f20">
<path d="M80.7 190.2l.3 1.6h-.6z"/>
<path d="M80.4 193.5h.6l-.3 1.7z"/>
</g>
<path d="M79.9 197.2h1.6l.4 .4v.4l-.4 .4h-1.6l-.5-.4v-.4zM81.9 199.3v1.6h-.8l-.4-.4v-.8l-.4-.4h-.4l-.5 .4v.8l.5 .4M81.5 201.8h.4M81.9 203h-2.5l.5 .4M81.9 202.6v.8M72.9 253.9h1.6M76.2 250.4v4.2M77.4 250.4v4.2M79.1 253.9h1.6" fill="none" stroke="#231f20" stroke-width=".2"/>
<g fill="#231f20">
<path d="M74.5 253.6l1.7 .3-1.7 .2z"/>
<path d="M77.4 253.9l1.7-.3v.5z"/>
</g>
<path d="M81.6 239.2v1.6M57.6 245.5h24.7M65.9 242.5h16.4M81.5 252.6h.5l.4 .4v1.7l-.4 .4h-.5l-.4-.4v-1.7zM81.6 247.1v1.7M83.2 254.7v.4M84 253l.4-.4h.9l.4 .4v.4l-.4 .5h-.5M85.3 253.9l.4 .4v.4l-.4 .4h-.9l-.4-.4M86.5 253l.4-.4h.4l.4 .4v1.7l-.4 .4h-.4l-.4-.4z" fill="none" stroke="#231f20" stroke-width=".2"/>
<g fill="#231f20">
<path d="M81.6 245.5l.2 1.6h-.5z"/>
<path d="M81.3 240.8h.5l-.2 1.7z"/>
</g>
<path d="M8.9 33.3h198.1M113 38.2h94M113 43.1h94M113 48h94M113 59.7h94M113 64.5h94M80.3 238l.4-.5h1.7l.4 .5v.4l-.4 .4h-1.7l-.4-.4zM82.4 236.7h.4M82.8 235.5l-2.5-1.3v1.7M82.8 231.8v1.6h-.8l-.4-.4v-.8l-.5-.4h-.4l-.4 .4v.8l.4 .4" fill="none" stroke="#231f20" stroke-width=".2"/>
<path d="M93.3 6.5h17M117.1 6.5h12M135.8 6.5h17.8" fill="none" stroke="#bd238f" stroke-width=".2"/>
<text font-size="4.9" fill="#bd238f" x="9.1" y="31.9">MECHANICAL DRAWING</text>
<g font-size="3.2" fill="#bd238f">
<text x="8.9" y="14.3">CUI DEVICES | MODEL: UJC-HP-L-G-5-MSMT-TR | DESCRIPTION: USB RECEPTACLE</text>
<text x="164.5" y="14.3">date 08/05/2022 | page 2 of 5</text>
</g>
<g font-size="2.8" fill="#63676b">
<text x="62.8" y="6.1">Additional Resources:</text>
<text x="113.3" y="6.1">|</text>
<text x="132.1" y="6.1">|</text>
</g>
<g font-size="2.8" fill="#bd238f">
<text x="93.3" y="6.1">Product Page</text>
<text x="117.1" y="6.1">3D Model</text>
<text x="135.8" y="6.1">PCB Footprint</text>
</g>
<g font-size="2.8" fill="#231f20">
<text x="8.9" y="40.2">units: mm</text>
<text x="142.6" y="41.7">MATERIAL</text>
<text x="169.4" y="41.7">PLATING</text>
<text x="8.9" y="43.6">tolerance:</text>
<text x="8.9" y="47">X. ±0.50 mm</text>
<text x="114.4" y="46.6">insulator</text>
<text x="142.6" y="46.6">LCP (UL94V-0)</text>
<text x="169.4" y="46.6">black</text>
<text x="8.9" y="50.4">X.X ±0.30 mm</text>
<text x="8.9" y="53.8">X.XX ±0.20 mm</text>
<text x="169.4" y="51.5">contact area: gold f</text>
<text x="192.7" y="51.5">lash</text>
<text x="8.9" y="57.1">X.XXX ±0.10 mm</text>
<text x="114.4" y="54.9">contact</text>
<text x="142.6" y="54.9">copper alloy</text>
<text x="169.4" y="54.9">solder area: matte tin over</text>
<text x="169.4" y="58.2">nickel</text>
<text x="8.9" y="60.5">unless otherwise noted</text>
<text x="114.4" y="63.1">shell</text>
<text x="142.6" y="63.1">stainless steel</text>
<text x="169.4" y="63.1">nickel</text>
<text x="97.9" y="269">cuidevices.com</text>
</g>
</svg>
